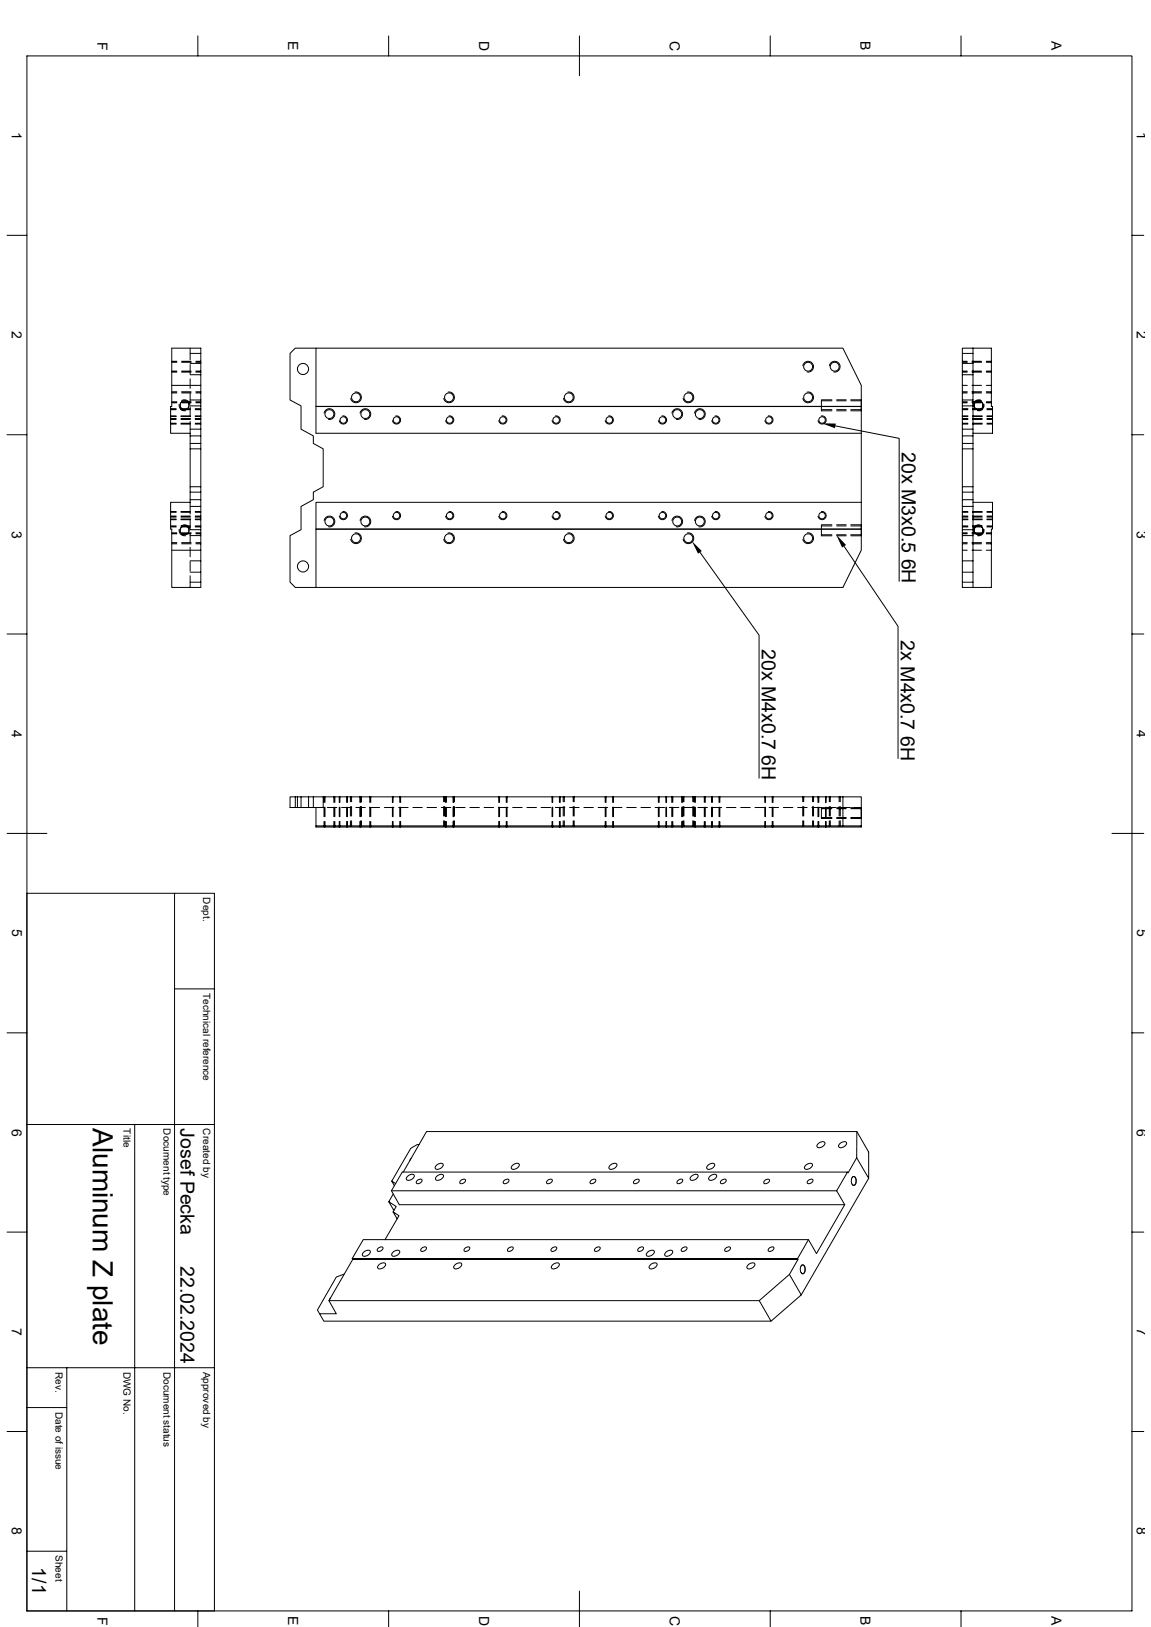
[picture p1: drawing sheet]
<svg xmlns="http://www.w3.org/2000/svg" width="297mm" height="420mm" viewBox="0 0 297 420" stroke-linecap="round" stroke-linejoin="round" font-family="sans-serif">
<g fill="none" stroke="#000" stroke-width=".26">
<path d="M6.9 14.4h285.2v401.4h-285.2zM51.1 9.3v5.1M100.3 9.3v5.1M149.5 9.3v10.3M198.8 9.3v5.1M248 9.3v5.1M1.8 60.7h5.1M292.1 60.7h3M44.3 99.5h7.5M44.3 93.5h1.3M44.3 95.8h1.3M44.3 93.3h1.3"/>
<path d="M44.3 96.1h1.3M46.9 93.5h2.4M46.9 95.8h2.4M46.9 93.3h2.4M46.9 96.1h2.4M49.1 96.7h2.7M49.1 93.8h2.7M49.1 91.2h2.7M49.1 89.9v3M49.1 94.1v2.5M49.1 97.8v2.4M50.5 93.5h1.3"/>
<path d="M50.5 95.8h1.3M50.5 93.3h1.3M50.5 96.1h1.3M81.5 89.9h-5.3l-1.4 1.3v12.1l2.9 1.5v6l3.2 1.7v2l2.5 1.4v9.7l-2.5 1.4v2l-3.2 1.7v6l-2.9 1.6v12l1.4 1.3h141.3l4.7-9.6v-5.4h-140.7v15M81.5 89.9h136l4.7 9.6v5.4h-140.7zM207.2 94.4a1.39 1.39 0 0 1 1.6-1.1 1.39 1.39 0 0 1 1.1 1.6 1.39 1.39 0 0 1-1.6 1.1M214 94.4a1.39 1.39 0 0 1 1.7-1.1 1.39 1.39 0 0 1 1.1 1.6 1.39 1.39 0 0 1-1.7 1.1M248.3 91.2v12.1h2.8M248.3 99.5h1.3M248.3 93.5h1.3M248.3 95.8h1.3M248.3 96.7h2.8"/>
<path d="M248.3 93.8h2.8M248.3 93.3h1.3M248.3 96.1h1.3M250.8 99.5h2.5M250.8 93.5h2.5M250.8 95.8h2.5M250.8 93.3h2.5M250.8 96.1h2.5M251.1 89.9h4.7v15h.3v6.9h-5M251.1 89.9v61.7M251.1 89.9h-2.8v1.3h2.8M254.5 99.5h1.3"/>
<path d="M254.5 93.5h1.3M254.5 95.8h1.3M254.5 93.3h1.3M254.5 96.1h1.3M1.8 112.2h5.1M44 105.7h1.5M44 109.3h1.5M44 107.5h1.5M44 108h1.5M44 109.5h1.5M44 107.4h1.5M44 105.5h1.5"/>
<path d="M44 108.3h1.5M44.3 103.7h1.3M44.3 101.4h1.3M44.3 104h1.3M44.3 101.1h1.3M46.2 104.4a1.44 1.44 0 0 0 1.7 1.6M46.7 105.7h2.4M46.7 109.3h2.4M46.7 107.5h2.4M46.7 108h2.4M46.7 109.5h2.4M46.7 107.4h2.4"/>
<path d="M46.7 105.5h2.4M46.7 108.3h2.4M46.9 103.7h2.4M46.9 101.4h2.4M46.9 104h2.4M46.9 101.1h2.4M46.9 103.4a1.42 1.42 0 0 1 2.1 1M49.1 111.8h-5.1v-6.9h.3v-15h7.5v61.7h-7.5v-15h-.3v-6.9h5.1M49.1 110.8h2.7M49.1 104.8h2.7M49.1 112.5h2.7M49.1 114.5h2.7"/>
<path d="M49.1 115.9h2.7M49.1 103.3h2.7M49.1 101.5v2.4M49.1 105.1v2.5M49.1 108.8v23.9M50.4 105.7h1.4M50.4 109.3h1.4M50.4 107.5h1.4M50.4 108h1.4M50.4 109.5h1.4M50.4 107.4h1.4M50.4 105.5h1.4"/>
<path d="M50.4 108.3h1.4M50.5 103.7h1.3M50.5 101.4h1.3M50.5 104h1.3M50.5 101.1h1.3M81.5 104.9v6.9h140.7v-6.9h-140.7M83.7 106.6a1.39 1.39 0 0 1 1.6-1.1 1.39 1.39 0 0 1 1.1 1.6 1.39 1.39 0 0 1-1.6 1.1M88.4 107.4a1.06 1.06 0 0 1 1.2 .8 1.06 1.06 0 0 1-.8 1.2 1.06 1.06 0 0 1-1.3-.8M91.6 101.2a1.39 1.39 0 0 1 1.6 1.1 1.39 1.39 0 0 1-1.1 1.6 1.39 1.39 0 0 1-1.6-1.1M92.9 106.6a1.39 1.39 0 0 1 1.6-1.1 1.39 1.39 0 0 1 1.1 1.6 1.39 1.39 0 0 1-1.6 1.1M102.2 107.4a1.06 1.06 0 0 1 1.1 .8 1.06 1.06 0 0 1-.8 1.2 1.06 1.06 0 0 1-1.2-.8M115.6 101.2a1.39 1.39 0 0 1 1.6 1.1 1.39 1.39 0 0 1-1.1 1.6 1.39 1.39 0 0 1-1.6-1.1"/>
<path d="M115.9 107.4a1.06 1.06 0 0 1 1.2 .8 1.06 1.06 0 0 1-.9 1.2 1.06 1.06 0 0 1-1.2-.8M129.6 107.4a1.06 1.06 0 0 1 1.2 .8 1.06 1.06 0 0 1-.9 1.2 1.06 1.06 0 0 1-1.2-.8M143.3 107.4a1.06 1.06 0 0 1 1.2 .8 1.06 1.06 0 0 1-.8 1.2 1.06 1.06 0 0 1-1.2-.8M146.5 101.2a1.39 1.39 0 0 1 1.6 1.1 1.39 1.39 0 0 1-1.1 1.6 1.39 1.39 0 0 1-1.6-1.1M157.1 107.4a1.06 1.06 0 0 1 1.2 .8 1.06 1.06 0 0 1-.9 1.2 1.06 1.06 0 0 1-1.2-.8M170.8 107.4a1.06 1.06 0 0 1 1.2 .8 1.06 1.06 0 0 1-.9 1.2 1.06 1.06 0 0 1-1.2-.8M173.4 106.6a1.39 1.39 0 0 1 1.6-1.1 1.39 1.39 0 0 1 1.1 1.6 1.39 1.39 0 0 1-1.6 1.1M177.4 101.2a1.39 1.39 0 0 1 1.6 1.1 1.39 1.39 0 0 1-1.1 1.6 1.39 1.39 0 0 1-1.6-1.1M179.2 106.6a1.39 1.39 0 0 1 1.7-1.1 1.39 1.39 0 0 1 1.1 1.6 1.39 1.39 0 0 1-1.7 1.1M184.5 107.4a1.06 1.06 0 0 1 1.2 .8 1.06 1.06 0 0 1-.8 1.2 1.06 1.06 0 0 1-1.3-.8M198.2 107.4a1.06 1.06 0 0 1 1.2 .8 1.06 1.06 0 0 1-.8 1.2 1.06 1.06 0 0 1-1.2-.8M208.3 101.2a1.39 1.39 0 0 1 1.6 1.1 1.39 1.39 0 0 1-1.1 1.6 1.39 1.39 0 0 1-1.6-1.1"/>
<path d="M212 105.7h2.7M212 103.5h2.7M212 107.4a1.06 1.06 0 0 1 1.2 .8 1.06 1.06 0 0 1-.9 1.2 1.06 1.06 0 0 1-1.2-.8M214.7 103.2h-2.7v2.8h2.7M215.6 109.9l16.4 3.3v36.9M215.9 106h2.5M215.9 103.2h2.5M215.9 105.7h2.5M215.9 103.5h2.5M219.5 103.2h2.7v2.8h-2.7M219.5 105.7l2.7 .1M219.5 103.5h2.8"/>
<path d="M222.2 104.9h.1M222.2 111.8v17.9M248.3 103.3v48.3h7.5v-15h.3v-6.9h-5M248.3 105.7h1.5M248.3 110.8h2.8M248.3 104.8h2.8M248.3 112.5h2.8M248.3 114.5h2.8M248.3 115.9h2.8M248.3 109.3h1.5M248.3 107.5h1.5M248.3 108h1.5"/>
<path d="M248.3 103.7h1.3M248.3 101.4h1.3M248.3 109.5h1.5M248.3 107.4h1.5M248.3 105.5h1.5M248.3 108.3h1.5M248.3 104h1.3M248.3 101.1h1.3M250.8 103.7h2.5M250.8 101.4h2.5M250.8 104h2.5M250.8 101.1h2.5"/>
<path d="M251 105.7h2.4M251 109.3h2.4M251 107.5h2.4M251 108h2.4M251 109.5h2.4M251 107.4h2.4M251 105.5h2.4M251 108.3h2.4M251.5 104a1.19 1.19 0 0 0 1 1.8M251.5 105.2a1.16 1.16 0 0 1 1-1.7 1.16 1.16 0 0 1 1 1.7M253.2 103.4a1.42 1.42 0 0 0-2.1 1M253.5 104.1a1.09 1.09 0 0 1 0 1.1 1.09 1.09 0 0 1-1 .5"/>
<path d="M253.9 104.4a1.43 1.43 0 0 1-1.6 1.6M254.5 103.7h1.3M254.5 101.4h1.3M254.5 104h1.3M254.5 101.1h1.3M254.7 105.7h1.4M254.7 109.3h1.4M254.7 107.5h1.4M254.7 108h1.4M254.7 109.5h1.4M254.7 107.4h1.4M254.7 105.5h1.4"/>
<path d="M254.7 108.3h1.4M292.1 112.2h3M44 135.8h1.5M44 134h1.5M44 132.2h1.5M44 133.5h1.5M44 134.2h1.5M44 132h1.5M44 133.2h1.5M44 136h1.5M44.3 137.8h1.3M44.3 137.5h1.3"/>
<path d="M46.2 136.7a1.44 1.44 0 0 0 1.7 1.6M46.7 135.8h2.4M46.7 134h2.4M46.7 132.2h2.4M46.7 133.5h2.4M46.7 134.2h2.4M46.7 132h2.4M46.7 133.2h2.4M46.7 136h2.4M46.9 137.8h2.4M46.9 137.5h2.4M46.9 135.7a1.42 1.42 0 0 1 2.1 1"/>
<path d="M49.1 138.3h2.7M49.1 136.7h2.7M49.1 130.7h2.7M49.1 129h2.7M49.1 125.6h2.7M49.1 127h2.7M49.1 133.9v2.5M49.1 137.6v2.4M50.4 135.8h1.4M50.4 134h1.4M50.4 132.2h1.4M50.4 133.5h1.4"/>
<path d="M50.4 134.2h1.4M50.4 132h1.4M50.4 133.2h1.4M50.4 136h1.4M50.5 137.8h1.3M50.5 137.5h1.3M83.7 134.4a1.39 1.39 0 0 1 1.6-1.1 1.39 1.39 0 0 1 1.1 1.6 1.39 1.39 0 0 1-1.6 1.1M88.4 132a1.06 1.06 0 0 1 1.2 .9 1.06 1.06 0 0 1-.8 1.2 1.06 1.06 0 0 1-1.3-.8M91.6 137.6a1.39 1.39 0 0 1 1.6 1.1 1.39 1.39 0 0 1-1.1 1.6 1.39 1.39 0 0 1-1.6-1.1M92.9 134.4a1.39 1.39 0 0 1 1.6-1.1 1.39 1.39 0 0 1 1.1 1.6 1.39 1.39 0 0 1-1.6 1.1M102.2 132a1.06 1.06 0 0 1 1.1 .9 1.06 1.06 0 0 1-.8 1.2 1.06 1.06 0 0 1-1.2-.8M115.6 137.6a1.39 1.39 0 0 1 1.6 1.1 1.39 1.39 0 0 1-1.1 1.6 1.39 1.39 0 0 1-1.6-1.1"/>
<path d="M115.9 132a1.06 1.06 0 0 1 1.2 .9 1.06 1.06 0 0 1-.9 1.2 1.06 1.06 0 0 1-1.2-.8M129.6 132a1.06 1.06 0 0 1 1.2 .9 1.06 1.06 0 0 1-.9 1.2 1.06 1.06 0 0 1-1.2-.8M143.3 132a1.06 1.06 0 0 1 1.2 .9 1.06 1.06 0 0 1-.8 1.2 1.06 1.06 0 0 1-1.2-.8M146.5 137.6a1.39 1.39 0 0 1 1.6 1.1 1.39 1.39 0 0 1-1.1 1.6 1.39 1.39 0 0 1-1.6-1.1M157.1 132a1.06 1.06 0 0 1 1.2 .9 1.06 1.06 0 0 1-.9 1.2 1.06 1.06 0 0 1-1.2-.8M170.8 132a1.06 1.06 0 0 1 1.2 .9 1.06 1.06 0 0 1-.9 1.2 1.06 1.06 0 0 1-1.2-.8M173.4 134.4a1.39 1.39 0 0 1 1.6-1.1 1.39 1.39 0 0 1 1.1 1.6 1.39 1.39 0 0 1-1.6 1.1M177.4 137.6a1.39 1.39 0 0 1 1.6 1.1 1.39 1.39 0 0 1-1.1 1.6 1.39 1.39 0 0 1-1.6-1.1M179.2 134.4a1.39 1.39 0 0 1 1.7-1.1 1.39 1.39 0 0 1 1.1 1.6 1.39 1.39 0 0 1-1.7 1.1M184.5 132a1.06 1.06 0 0 1 1.2 .9 1.06 1.06 0 0 1-.8 1.2 1.06 1.06 0 0 1-1.3-.8M198.2 132a1.06 1.06 0 0 1 1.2 .9 1.06 1.06 0 0 1-.8 1.2 1.06 1.06 0 0 1-1.2-.8M208.3 137.6a1.39 1.39 0 0 1 1.6 1.1 1.39 1.39 0 0 1-1.1 1.6 1.39 1.39 0 0 1-1.6-1.1"/>
<path d="M212 138h2.7M212 135.8h2.7M212 132a1.06 1.06 0 0 1 1.2 .9 1.06 1.06 0 0 1-.9 1.2 1.06 1.06 0 0 1-1.2-.8M214.7 135.5h-2.7v2.8h2.7M215.9 138.3h2.5M215.9 135.5h2.5M215.9 138h2.5M215.9 135.8h2.5M219.5 135.5h2.7v2.8h-2.7M219.5 138h2.8M219.5 135.8h2.7M222.2 129.7h-140.7v6.9"/>
<path d="M222.2 129.7v6.9h-140.7M222.2 136.6h.1M222.2 135.7v.1M248.3 135.8h1.5M248.3 138.3h2.8M248.3 136.7h2.8M248.3 130.7h2.8M248.3 129h2.8M248.3 125.6h2.8M248.3 127h2.8M248.3 134h1.5M248.3 132.2h1.5"/>
<path d="M248.3 133.5h1.5M248.3 137.8h1.3M248.3 134.2h1.5M248.3 132h1.5M248.3 133.2h1.5M248.3 136h1.5M248.3 137.5h1.3M250.8 137.8h2.5M250.8 137.5h2.5M251 135.8h2.4M251 134h2.4M251 132.2h2.4"/>
<path d="M251 133.5h2.4M251 134.2h2.4M251 132h2.4M251 133.2h2.4M251 136h2.4M251.5 136.3a1.15 1.15 0 0 0 1 1.7 1.15 1.15 0 0 0 1-1.7M251.5 137.5a1.15 1.15 0 0 1 1.1-1.7 1.15 1.15 0 0 1 .9 1.7M253.2 135.7a1.42 1.42 0 0 0-2.1 1M253.9 136.7a1.44 1.44 0 0 1-1.6 1.6M254.5 137.8h1.3M254.5 137.5h1.3M254.7 135.8h1.4"/>
<path d="M254.7 134h1.4M254.7 132.2h1.4M254.7 133.5h1.4M254.7 134.2h1.4M254.7 132h1.4M254.7 133.2h1.4M254.7 136h1.4M44.3 142h7.5M44.3 140.1h1.3M44.3 140.4h1.3M46.9 140.1h2.4M46.9 140.4h2.4"/>
<path d="M49.1 150.3h2.7M49.1 147.7h2.7M49.1 144.8h2.7M49.1 141.3v2.4M49.1 144.9v2.5M49.1 148.6v3M50.5 140.1h1.3M50.5 140.4h1.3M180.6 142.6l15.3 21.4v36.9M217.8 141l13.9 20.7v34.1M248.3 150.3h2.8M248.3 142h1.3"/>
<path d="M248.3 147.7h2.8M248.3 144.8h2.8M248.3 140.1h1.3M248.3 140.4h1.3M250.8 142h2.5M250.8 140.1h2.5M250.8 140.4h2.5M254.5 142h1.3M254.5 140.1h1.3M254.5 140.4h1.3M1.8 163.7h5.1M292.1 163.7h3"/>
<path d="M1.8 215.1h10.3M76.2 208.4v-2.7h-1.4v2.7h6.7M76.2 205.7h146v7.5M76.8 205.7v2.7M77.7 205.7v2.7M79.6 205.7v2.7M80.9 205.7v2.7M81.5 213.2h140.7v.3h-140.7zM81.5 208.4v4.8M81.5 208.4h1.7M83.4 205.7v2.7M83.6 205.7v1.4"/>
<path d="M83.6 208.4v2.4M83.6 212v1.5M83.9 205.7v1.4M83.9 208.4v2.4M83.9 212v1.5M84.5 208.4h2.4M86.1 205.7v1.4M86.1 208.4v2.4M86.1 212v1.5M86.4 205.7v1.4M86.4 208.4v2.4M86.4 212v1.5"/>
<path d="M87.5 205.7v1.4M87.5 208.4v2.4M87.5 212v1.5M87.7 205.7v1.4M87.7 208.4v2.4M87.7 212v1.5M88.1 208.4h2.5M89.5 205.7v1.4M89.5 208.4v2.4M89.5 212v1.5M89.7 205.7v1.4M89.7 208.4v2.4"/>
<path d="M89.7 212v1.5M90.4 205.7v1.3M90.4 208.2v2.5M90.4 211.9v1.3M90.7 205.7v1.3M90.7 208.2v2.5M90.7 211.9v1.3M91.8 208.4h2.5M92.9 205.7v1.4M92.9 208.4v2.4M92.9 212v1.5M93 205.7v1.3"/>
<path d="M93 208.2v2.5M93 211.9v1.3M93.1 205.7v1.4M93.1 208.4v2.4M93.1 212v1.5M93.3 205.7v1.3M93.3 208.2v2.5M93.3 211.9v1.3M95.4 205.7v1.4M95.4 208.4v2.4M95.4 212v1.5M95.5 208.4h2.5"/>
<path d="M95.7 205.7v1.4M95.7 208.4v2.4M95.7 212v1.5M99.2 208.4h2.4M101.3 205.7v1.4M101.3 208.4v2.4M101.3 212v1.5M101.4 205.7v1.4M101.4 208.4v2.4M101.4 212v1.5M102.9 208.4h2.4M103.2 205.7v1.4"/>
<path d="M103.2 208.4v2.4M103.2 212v1.5M103.4 205.7v1.4M103.4 208.4v2.4M103.4 212v1.5M106.6 208.4h2.4M110.2 208.4h2.4M113.9 208.4h2.4M114.5 205.7v1.3M114.5 208.2v2.5M114.5 211.9v1.3M114.7 205.7v1.3"/>
<path d="M114.7 208.2v2.5M114.7 211.9v1.3M115 205.7v1.4M115 208.4v2.4M115 212v1.5M115.2 205.7v1.4M115.2 208.4v2.4M115.2 212v1.5M116.9 205.7v1.4M116.9 208.4v2.4M116.9 212v1.5M117 205.7v1.3"/>
<path d="M117 208.2v2.5M117 211.9v1.3M117.1 205.7v1.4M117.1 208.4v2.4M117.1 212v1.5M117.3 205.7v1.3M117.3 208.2v2.5M117.3 211.9v1.3M117.6 208.4h2.4M121.2 208.4h2.5M124.9 208.4h2.5M128.6 208.4h2.5"/>
<path d="M128.7 205.7v1.4M128.7 208.4v2.4M128.7 212v1.5M128.9 205.7v1.4M128.9 208.4v2.4M128.9 212v1.5M130.6 205.7v1.4M130.6 208.4v2.4M130.6 212v1.5M130.9 205.7v1.4M130.9 208.4v2.4M130.9 212v1.5"/>
<path d="M132.3 208.4h2.4M136 208.4h2.4M139.6 208.4h2.5M142.5 205.7v1.4M142.5 208.4v2.4M142.5 212v1.5M142.6 205.7v1.4M142.6 208.4v2.4M142.6 212v1.5M143.3 208.4h2.5M144.4 205.7v1.4M144.4 208.4v2.4"/>
<path d="M144.4 212v1.5M144.6 205.7v1.4M144.6 208.4v2.4M144.6 212v1.5M145.3 205.7v1.3M145.3 208.2v2.5M145.3 211.9v1.3M145.6 205.7v1.3M145.6 208.2v2.5M145.6 211.9v1.3M147 208.4h2.4M147.9 205.7v1.3"/>
<path d="M147.9 208.2v2.5M147.9 211.9v1.3M148.2 205.7v1.3M148.2 208.2v2.5M148.2 211.9v1.3M150.7 208.4h2.4M154.3 208.4h2.5M156.2 205.7v1.4M156.2 208.4v2.4M156.2 212v1.5M156.4 205.7v1.4M156.4 208.4v2.4"/>
<path d="M156.4 212v1.5M158 208.4h2.5M158.1 205.7v1.4M158.1 208.4v2.4M158.1 212v1.5M158.3 205.7v1.4M158.3 208.4v2.4M158.3 212v1.5M161.7 208.4h2.5M165.4 208.4h2.5M169 208.4h2.5M169.9 205.7v1.4"/>
<path d="M169.9 208.4v2.4M169.9 212v1.5M170.1 205.7v1.4M170.1 208.4v2.4M170.1 212v1.5M171.8 205.7v1.4M171.8 208.4v2.4M171.8 212v1.5M172 205.7v1.4M172 208.4v2.4M172 212v1.5M172.7 208.4h2.5"/>
<path d="M173.4 205.7v1.4M173.4 208.4v2.4M173.4 212v1.5M173.6 205.7v1.4M173.6 208.4v2.4M173.6 212v1.5M175.9 205.7v1.4M175.9 208.4v2.4M175.9 212v1.5M176.1 205.7v1.4M176.1 208.4v2.4M176.1 212v1.5"/>
<path d="M176.2 205.7v1.3M176.2 208.2v2.5M176.2 211.9v1.3M176.4 208.4h2.5M176.5 205.7v1.3M176.5 208.2v2.5M176.5 211.9v1.3M178.8 205.7v1.3M178.8 208.2v2.5M178.8 211.9v1.3M179.1 205.7v1.3M179.1 208.2v2.5"/>
<path d="M179.1 211.9v1.3M179.2 205.7v1.4M179.2 208.4v2.4M179.2 212v1.5M179.5 205.7v1.4M179.5 208.4v2.4M179.5 212v1.5M180.1 208.4h2.4M181.7 205.7v1.4M181.7 208.4v2.4M181.7 212v1.5M182 205.7v1.4"/>
<path d="M182 208.4v2.4M182 212v1.5M183.6 205.7v1.4M183.6 208.4v2.4M183.6 212v1.5M183.8 208.4h2.4M183.8 205.7v1.4M183.8 208.4v2.4M183.8 212v1.5M185.5 205.7v1.4M185.5 208.4v2.4M185.5 212v1.5"/>
<path d="M185.8 205.7v1.4M185.8 208.4v2.4M185.8 212v1.5M187.5 208.4h2.4M191.1 208.4h2.5M194.8 208.4h2.5M197.4 205.7v1.4M197.4 208.4v2.4M197.4 212v1.5M197.5 205.7v1.4M197.5 208.4v2.4M197.5 212v1.5"/>
<path d="M198.5 208.4h2.4M199.3 205.7v1.4M199.3 208.4v2.4M199.3 212v1.5M199.5 205.7v1.4M199.5 208.4v2.4M199.5 212v1.5M202.1 208.4h2.5M205.8 208.4h2.5M207.1 205.7v1.3M207.1 208.2v2.5M207.1 211.9v1.3"/>
<path d="M207.4 205.7v1.3M207.4 208.2v2.5M207.4 211.9v1.3M209.5 208.4h2.5M209.7 205.7v1.3M209.7 208.2v2.5M209.7 211.9v1.3M209.9 205.7v1.3M209.9 208.2v2.5M209.9 211.9v1.3M211.1 205.7v1.4M211.1 208.4v2.4"/>
<path d="M211.1 212v1.5M211.3 205.7v1.4M211.3 208.4v2.4M211.3 212v1.5M212 211h2.7M212 208.7h2.7M213 205.7v1.4M213 208.4v2.4M213 212v1.5M213.2 208.4h2.4M213.2 205.7v1.4M213.2 208.4v2.4"/>
<path d="M213.2 212v1.5M214 205.7v1.3M214 208.2v2.5M214 211.9v1.3M214.2 205.7v1.3M214.2 208.2v2.5M214.2 211.9v1.3M214.7 208.5h-2.7v2.8h2.7M215.9 211h2.5M215.9 208.7h2.5M215.9 211.3h2.5M215.9 208.5h2.5"/>
<path d="M216.5 205.7v1.3M216.5 208.2v2.5M216.5 211.9v1.3M216.8 205.7v1.3M216.8 208.2v2.5M216.8 211.9v1.3M216.9 208.4h2.4M217.5 205.7v7.5M219.5 208.5h2.7v2.8h-2.7M219.5 211l2.7 .1M220.6 208.4h1.6M222.2 208.7h-2.7"/>
<path d="M286.9 215.1h8.2M6.9 230.6h48.4v185.2M45 230.6v185.2M45 255.3h10.3M1.8 266.6h5.1M292.1 266.6h3M6.9 290.3h48.4M34.8 290.3v125.5M106.1 299l-.3 .6M108.2 295.4h-.5l-1.7 1-4.9 8.5 1 .6M211.1 295.2a1.04 1.04 0 0 1 1.8-.1 1.4 1.4 0 0 1-2 .9l-.1-.3zM216.7 295.2a1.04 1.04 0 0 1 1.8-.1 1.4 1.4 0 0 1-2 .9l-.1-.3z"/>
<path d="M221.1 298.9l3.1 5.3M221.1 298.9v-6.8h-111l-6 10.5M221.1 298.9l-2.2 3.8-.2-.1M221.1 292.1l3.1 5.3v6.8l-17.4 30.1-7.8 6.7M1.8 318.1h5.1M100.3 310.2l1.4 2.1M101 307.4h114.9l2.8-4.8h-114.9l-2.8 4.8 2 3.6h115l-2.1-3.6M101.1 304.9l.7 1.2M101.4 312.8l1.1 1.8M101.5 308.2l-1.2 2 1.9 1.2-.8 1.4 1.6 1-3.6 6.2M105.2 303.7a1.04 1.04 0 0 1 1.7-.2 1.4 1.4 0 0 1-2 1v-.4zM107.5 304.9a.82 .82 0 0 1 1.4-.2 .93 .93 0 0 1-1.5 .6z"/>
<path d="M112.6 300.8a1.04 1.04 0 0 1 1.8-.1 1.4 1.4 0 0 1-2 .9l-.1-.4zM112.7 303.7a1.04 1.04 0 0 1 1.8-.2 1.4 1.4 0 0 1-2.1 1v-.4zM118.7 304.9a.82 .82 0 0 1 1.4-.2 .93 .93 0 0 1-1.5 .6zM130 304.9a.82 .82 0 0 1 1.4-.2 .93 .93 0 0 1-1.6 .6zM132.2 300.8a1.04 1.04 0 0 1 1.8-.1 1.4 1.4 0 0 1-2 .9v-.4zM141.1 304.9a.82 .82 0 0 1 1.4-.2 .93 .93 0 0 1-1.5 .6zM152.4 304.9a.82 .82 0 0 1 1.4-.2 .93 .93 0 0 1-1.6 .6zM157.4 300.8a1.04 1.04 0 0 1 1.8-.1 1.4 1.4 0 0 1-2 .9l-.1-.4zM163.6 304.9a.82 .82 0 0 1 1.4-.2 .93 .93 0 0 1-1.6 .6zM174.8 304.9a.82 .82 0 0 1 1.4-.2 .93 .93 0 0 1-1.5 .6zM178.4 303.7a1.04 1.04 0 0 1 1.8-.2 1.4 1.4 0 0 1-2.1 1v-.4zM182.7 300.8a1.04 1.04 0 0 1 1.7-.1 1.4 1.4 0 0 1-2 .9v-.4z"/>
<path d="M183.2 303.7a1.04 1.04 0 0 1 1.8-.2 1.4 1.4 0 0 1-2.1 1v-.4zM186 304.9a.82 .82 0 0 1 1.4-.2 .93 .93 0 0 1-1.5 .6zM197.2 304.9a.82 .82 0 0 1 1.4-.2 .93 .93 0 0 1-1.5 .6zM207.9 300.8a1.04 1.04 0 0 1 1.8-.1 1.4 1.4 0 0 1-2.1 .9v-.4zM208.4 304.9a.82 .82 0 0 1 1.4-.2 .93 .93 0 0 1-1.5 .6zM208.6 320l-2.8 4.9h-114.9M218 311l-7.3 12.6-2.1-3.6h-114.9l-2.8 4.9 .1 .2M219.9 304a.57 .57 0 0 1 .7-.2 .57 .57 0 0 1 .3 .7 .93 .93 0 0 1-.8 1.4l-.2-.3M220 303.8a.9 .9 0 0 1 .9 .4 .9 .9 0 0 1 0 1 .62 .62 0 0 1-.6 .8 .62 .62 0 0 1-.6-.8l.1-1zM292.1 318.1h3M84.9 335.7h111l3.1 5.3h-115.4l-1.1-1.9h4.3zM84.9 335.7l6.1-10.6h114.9l-2.2 3.9-7.8 6.7"/>
<path d="M85.3 335l-.3 .6M88.8 328.9l-2 .7-4.9 8.6 .6 .9M93.8 323.3a1.04 1.04 0 0 1 1.8-.2 1.4 1.4 0 0 1-2 1l-.1-.4zM97.5 322.4a.82 .82 0 0 1 1.3-.2 .93 .93 0 0 1-1.5 .5zM97.7 326.5a1.04 1.04 0 0 1 1.8-.1 1.4 1.4 0 0 1-2 .9v-.4zM101.4 323.3a1.04 1.04 0 0 1 1.8-.2 1.4 1.4 0 0 1-2.1 1v-.4zM108.7 322.4a.82 .82 0 0 1 1.4-.2 .93 .93 0 0 1-1.6 .5zM117.4 326.5a1.04 1.04 0 0 1 1.8-.1 1.4 1.4 0 0 1-2.1 .9v-.4zM119.8 322.4a.82 .82 0 0 1 1.4-.2 .93 .93 0 0 1-1.5 .5zM131.1 322.4a.82 .82 0 0 1 1.4-.2 .93 .93 0 0 1-1.6 .5zM142.3 322.4a.82 .82 0 0 1 1.4-.2 .93 .93 0 0 1-1.5 .5zM142.6 326.5a1.04 1.04 0 0 1 1.8-.1 1.4 1.4 0 0 1-2.1 .9v-.4z"/>
<path d="M153.5 322.4a.82 .82 0 0 1 1.4-.2 .93 .93 0 0 1-1.5 .5zM164.7 322.4a.82 .82 0 0 1 1.4-.2 .93 .93 0 0 1-1.6 .5zM167.1 323.3a1.04 1.04 0 0 1 1.8-.2 1.4 1.4 0 0 1-2.1 1v-.4zM167.8 326.5a1.04 1.04 0 0 1 1.8-.1 1.4 1.4 0 0 1-2 .9l-.1-.4zM171.8 323.3a1.04 1.04 0 0 1 1.8-.2 1.4 1.4 0 0 1-2 1l-.1-.4zM175.9 322.4a.82 .82 0 0 1 1.4-.2 .93 .93 0 0 1-1.5 .5zM187.1 322.4a.82 .82 0 0 1 1.4-.2 .93 .93 0 0 1-1.5 .5zM193 326.5a1.04 1.04 0 0 1 1.8-.1 1.4 1.4 0 0 1-2 .9l-.1-.4zM198.3 322.4a.82 .82 0 0 1 1.4-.2 .93 .93 0 0 1-1.5 .5zM203.7 329l3.1 5.3M205.8 324.9l.1 .2M206.7 326.9a.57 .57 0 0 1 .8-.3 .57 .57 0 0 1 .2 .8 .93 .93 0 0 1-.7 1.4l-.3-.3"/>
<path d="M206.9 326.6a.9 .9 0 0 1 .8 .4 .9 .9 0 0 1 0 1 .62 .62 0 0 1-.6 .8 .62 .62 0 0 1-.6-.8l.1-1zM6.9 353.1h48.4M17.2 353.1v62.7M1.8 369.5h5.1M6.9 363.3h10.3M292.1 369.5h3M6.9 400.4h10.3M51.1 415.8v4.1M100.3 415.8v4.1M149.5 410.7v9.2M198.8 415.8v4.1M248 415.8v4.1"/>
<circle cx="78.2" cy="95.3" r="1.43"/>
<circle cx="208.5" cy="94.7" r="1.15"/>
<circle cx="215.4" cy="94.7" r="1.15"/>
<circle cx="47.6" cy="104.6" r="1.15"/>
<circle cx="85" cy="106.9" r="1.15"/>
<circle cx="88.6" cy="108.4" r=".85"/>
<circle cx="91.9" cy="102.6" r="1.15"/>
<circle cx="94.3" cy="106.9" r="1.15"/>
<circle cx="102.3" cy="108.4" r=".85"/>
<circle cx="115.9" cy="102.6" r="1.15"/>
<circle cx="116" cy="108.4" r=".85"/>
<circle cx="129.7" cy="108.4" r=".85"/>
<circle cx="143.5" cy="108.4" r=".85"/>
<circle cx="146.8" cy="102.6" r="1.15"/>
<circle cx="157.2" cy="108.4" r=".85"/>
<circle cx="170.9" cy="108.4" r=".85"/>
<circle cx="174.8" cy="106.9" r="1.15"/>
<circle cx="177.6" cy="102.6" r="1.15"/>
<circle cx="180.6" cy="106.9" r="1.15"/>
<circle cx="184.7" cy="108.4" r=".85"/>
<circle cx="198.4" cy="108.4" r=".85"/>
<circle cx="208.5" cy="102.6" r="1.15"/>
<circle cx="212.1" cy="108.4" r=".85"/>
<circle cx="47.6" cy="136.9" r="1.15"/>
<circle cx="85" cy="134.6" r="1.15"/>
<circle cx="88.6" cy="133.1" r=".85"/>
<circle cx="91.9" cy="138.9" r="1.15"/>
<circle cx="94.3" cy="134.6" r="1.15"/>
<circle cx="102.3" cy="133.1" r=".85"/>
<circle cx="115.9" cy="138.9" r="1.15"/>
<circle cx="116" cy="133.1" r=".85"/>
<circle cx="129.7" cy="133.1" r=".85"/>
<circle cx="143.5" cy="133.1" r=".85"/>
<circle cx="146.8" cy="138.9" r="1.15"/>
<circle cx="157.2" cy="133.1" r=".85"/>
<circle cx="170.9" cy="133.1" r=".85"/>
<circle cx="174.8" cy="134.6" r="1.15"/>
<circle cx="177.6" cy="138.9" r="1.15"/>
<circle cx="180.6" cy="134.6" r="1.15"/>
<circle cx="184.7" cy="133.1" r=".85"/>
<circle cx="198.4" cy="133.1" r=".85"/>
<circle cx="208.5" cy="138.9" r="1.15"/>
<circle cx="212.1" cy="133.1" r=".85"/>
<circle cx="78.2" cy="146.2" r="1.43"/>
</g>
<path d="M212 109.3h3.7l-.3 1.2zM178.5 139.7l2.6 2.5-1 .7zM215.8 138l2.5 2.7-1 .7z" fill="#000"/>
<text font-size="7.2" x="23.9" y="291.3" transform="rotate(90 23.9 291.3)">Aluminum Z plate</text>
<g font-size="5">
<text x="232.7" y="116.8" transform="rotate(90 232.7 116.8)">20x M3x0.5 6H</text>
<text x="196.6" y="167.6" transform="rotate(90 196.6 167.6)">20x M4x0.7 6H</text>
<text x="232.5" y="165.3" transform="rotate(90 232.5 165.3)">2x M4x0.7 6H</text>
<text x="46.6" y="291.3" transform="rotate(90 46.6 291.3)">Josef Pecka</text>
<text x="46.6" y="326.9" transform="rotate(90 46.6 326.9)">22.02.2024</text>
<text x="8.3" y="404.6" transform="rotate(90 8.3 404.6)">1/1</text>
</g>
<g font-size="3.6">
<text x="25.1" y="10.8" transform="rotate(90 25.1 10.8)">F</text>
<text x="74.4" y="10.7" transform="rotate(90 74.4 10.7)">E</text>
<text x="123.6" y="10.5" transform="rotate(90 123.6 10.5)">D</text>
<text x="172.8" y="10.5" transform="rotate(90 172.8 10.5)">C</text>
<text x="222.1" y="10.7" transform="rotate(90 222.1 10.7)">B</text>
<text x="271.3" y="10.7" transform="rotate(90 271.3 10.7)">A</text>
<text x="3.1" y="34" transform="rotate(90 3.1 34)">1</text>
<text x="293.4" y="34" transform="rotate(90 293.4 34)">1</text>
<text x="3.1" y="85.5" transform="rotate(90 3.1 85.5)">2</text>
<text x="293.4" y="85.5" transform="rotate(90 293.4 85.5)">2</text>
<text x="3.1" y="136.9" transform="rotate(90 3.1 136.9)">3</text>
<text x="293.4" y="136.9" transform="rotate(90 293.4 136.9)">3</text>
<text x="3.1" y="188.4" transform="rotate(90 3.1 188.4)">4</text>
<text x="293.4" y="188.4" transform="rotate(90 293.4 188.4)">4</text>
<text x="3.1" y="239.9" transform="rotate(90 3.1 239.9)">5</text>
<text x="293.4" y="239.9" transform="rotate(90 293.4 239.9)">5</text>
<text x="3.1" y="291.3" transform="rotate(90 3.1 291.3)">6</text>
<text x="293.4" y="291.3" transform="rotate(90 293.4 291.3)">6</text>
<text x="3.1" y="342.8" transform="rotate(90 3.1 342.8)">7</text>
<text x="293.4" y="342.8" transform="rotate(90 293.4 342.8)">7</text>
<text x="3.1" y="394.3" transform="rotate(90 3.1 394.3)">8</text>
<text x="293.4" y="394.3" transform="rotate(90 293.4 394.3)">8</text>
<text x="25.1" y="417.3" transform="rotate(90 25.1 417.3)">F</text>
<text x="74.4" y="417.2" transform="rotate(90 74.4 417.2)">E</text>
<text x="123.6" y="417.1" transform="rotate(90 123.6 417.1)">D</text>
<text x="172.8" y="417.1" transform="rotate(90 172.8 417.1)">C</text>
<text x="222.1" y="417.2" transform="rotate(90 222.1 417.2)">B</text>
<text x="271.3" y="417.2" transform="rotate(90 271.3 417.2)">A</text>
</g>
<g font-size="2.6">
<text x="52.5" y="231.6" transform="rotate(90 52.5 231.6)">Dept.</text>
<text x="52.5" y="256.3" transform="rotate(90 52.5 256.3)">Technical reference</text>
<text x="31.9" y="291.3" transform="rotate(90 31.9 291.3)">Title</text>
<text x="42.2" y="291.3" transform="rotate(90 42.2 291.3)">Document type</text>
<text x="52.5" y="291.3" transform="rotate(90 52.5 291.3)">Created by</text>
<text x="14.4" y="354.1" transform="rotate(90 14.4 354.1)">Rev.</text>
<text x="31.9" y="354.1" transform="rotate(90 31.9 354.1)">DWG No.</text>
<text x="42.2" y="354.1" transform="rotate(90 42.2 354.1)">Document status</text>
<text x="52.5" y="354.1" transform="rotate(90 52.5 354.1)">Approved by</text>
<text x="14.4" y="364.4" transform="rotate(90 14.4 364.4)">Date of issue</text>
<text x="14.4" y="401.4" transform="rotate(90 14.4 401.4)">Sheet</text>
</g>
</svg>
